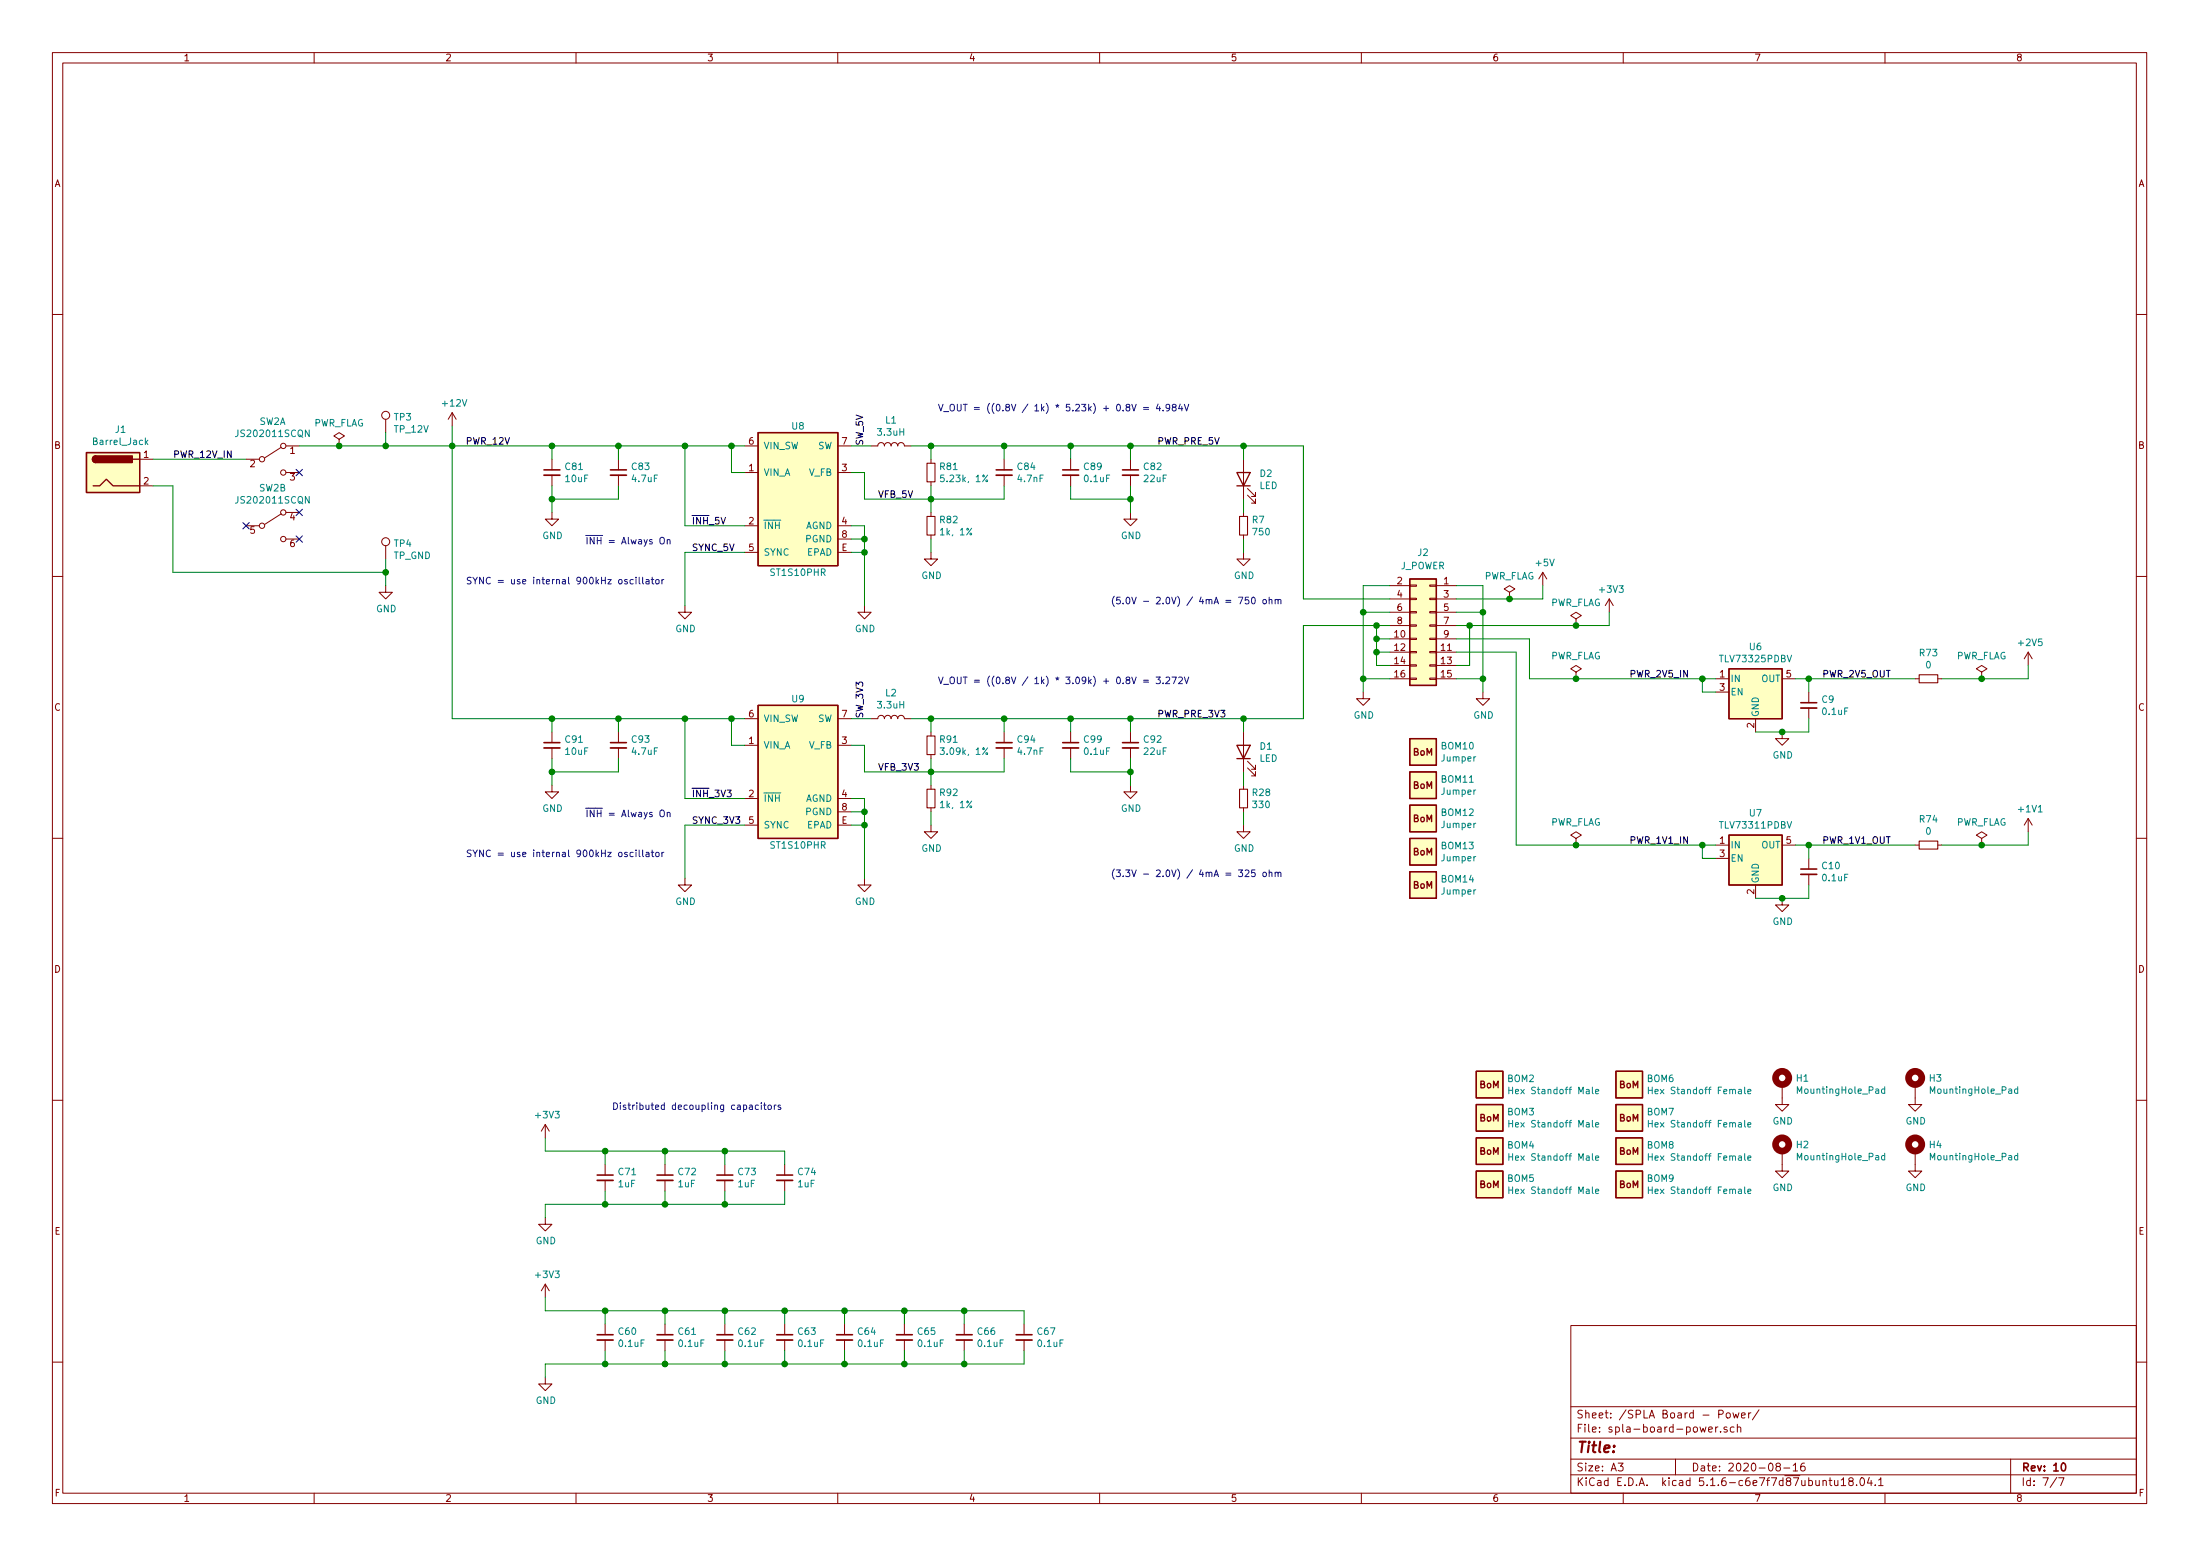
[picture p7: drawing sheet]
<svg xmlns="http://www.w3.org/2000/svg" width="420mm" height="297mm" viewBox="0 0 420 297" stroke-linecap="round" stroke-linejoin="round" font-family="sans-serif">
<g fill="none" stroke="#840000" stroke-width=".19">
<path d="M10 10h400v277h-400zM12 12h396v273.1h-396zM60 10v2M110 10v2M160 10v2M210 10v2M260 10v2M310 10v2M360 10v2M10 60h2M86.4 78.8l-.8 1.2M86.4 78.8v2.5"/>
<path d="M86.4 78.8l.7 1.2M408 60h2M26.7 87.7h2.5M26.7 92.7h2.5M47 87.7h2.5M53.7 85.4l-3.2 2M53.7 98.1l-3.2 2M54.6 85.1h2.5M54.6 90.2h2.5M54.6 97.8h2.5M64.8 83.9l1-.7-1-.6-1 .6 1 .7v1.2M64.8 85.1h.1"/>
<path d="M73.7 80v2.6M105.4 97.8v1.3h1.3l-1.3 1.3-1.3-1.3h1.3M105.4 87.7v2M105.4 90.7v2M118.1 87.7v2M118.1 90.7v2M142.2 85.1h2.6M142.2 90.2h2.6M160 85.1h2.6M160 90.2h2.6M166.4 85.1h1.2a.63 .63 0 0 1 .7-.6 .63 .63 0 0 1 .6 .6 .63 .63 0 0 1 .6-.6 .63 .63 0 0 1 .7 .6 .63 .63 0 0 1 .6-.6 .63 .63 0 0 1 .6 .6 .63 .63 0 0 1 .7-.6 .63 .63 0 0 1 .6 .6h1.3M177.8 87.7v.7"/>
<path d="M177.8 92v.7M177.8 97.8v.8M191.8 87.7v2M191.8 90.7v2M204.5 87.7v2M204.5 90.7v2M215.9 97.8v1.3h1.3l-1.3 1.3-1.3-1.3h1.3M215.9 87.7v2M215.9 90.7v2M237.5 87.7v7.6M237.5 97.8v.8M238.3 94.5l1.5 1.5v-.7v.7h-.8"/>
<path d="M238.3 93.3l1.5 1.5v-.8v.8h-.8M10 110h2M47 100.4h2.5M54.6 102.9h2.5M73.7 111.8v1.3h1.2l-1.2 1.2-1.3-1.2h1.3M73.7 104.2v2.5M130.8 115.6v1.3h1.3l-1.3 1.2-1.3-1.2h1.3M142.2 100.4h2.6M142.2 105.4h2.6M160 100.4h2.6M160 102.9h2.6M160 105.4h2.6"/>
<path d="M165.1 115.6v1.3h1.3l-1.3 1.2-1.3-1.2h1.3M177.8 105.4v1.3h1.3l-1.3 1.3-1.3-1.3h1.3M177.8 102.1v.8M237.5 105.4v1.3h1.3l-1.3 1.3-1.3-1.3h1.3M237.5 102.1v.8M265.4 111.8h3.8M265.4 114.3h3.8M265.4 116.9h3.8M265.4 119.4h3.8M269.2 116.7h1.3v.3h-1.3zM269.2 114.2h1.3v.3h-1.3zM269.2 111.7h1.3v.2h-1.3z"/>
<path d="M269.2 119.3h1.3v.2h-1.3zM273 116.7h1.3v.3h-1.3zM273 114.2h1.3v.3h-1.3zM273 111.7h1.3v.2h-1.3zM273 119.3h1.3v.2h-1.3zM274.3 111.8h3.8M274.3 114.3h3.8M274.3 116.9h3.8M274.3 119.4h3.8M288.3 113.1l1-.7-1-.6-1 .6 1 .7v1.2M288.3 114.3h.1M294.6 109.3l-.7 1.2"/>
<path d="M294.6 109.3v2.5M294.6 109.3l.8 1.2M301 118.1l1-.6-1-.6-1 .6 1 .6v1.3M301 119.4h.1M307.3 114.3l-.7 1.3M307.3 114.3v2.6M307.3 114.3l.8 1.3M408 110h2M105.4 139.7v2.1M118.1 139.7v2.1M142.2 137.2h2.6M160 137.2h2.6"/>
<path d="M166.4 137.2h1.2a.63 .63 0 0 1 .7-.6 .63 .63 0 0 1 .6 .6 .63 .63 0 0 1 .6-.6 .63 .63 0 0 1 .7 .6 .63 .63 0 0 1 .6-.6 .63 .63 0 0 1 .6 .6 .63 .63 0 0 1 .7-.6 .63 .63 0 0 1 .6 .6h1.3M177.8 139.7v.8M191.8 139.7v2.1M204.5 139.7v2.1M215.9 139.7v2.1M237.5 139.7v7.7M260.3 132.1v1.3h1.3l-1.3 1.3-1.2-1.3h1.2M265.4 122h3.8M265.4 124.5h3.8M265.4 127h3.8M265.4 129.6h3.8M269.2 124.4h1.3v.2h-1.3z"/>
<path d="M269.2 126.9h1.3v.3h-1.3zM269.2 129.4h1.3v.3h-1.3zM269.2 121.8h1.3v.3h-1.3zM273 124.4h1.3v.2h-1.3zM273 126.9h1.3v.3h-1.3zM273 129.4h1.3v.3h-1.3zM273 121.8h1.3v.3h-1.3zM274.3 122h3.8M274.3 124.5h3.8M274.3 127h3.8M274.3 129.6h3.8M283.2 132.1v1.3h1.3l-1.3 1.3-1.3-1.3h1.3"/>
<path d="M301 128.3l1-.6-1-.7-1 .7 1 .6v1.3M301 129.6h.1M327.7 129.6h2.5M327.7 132.1h2.5M335.3 137.2v2.5M340.4 139.7v1.3h1.2l-1.2 1.3-1.3-1.3h1.3M340.4 129.6h2.5M345.4 132.1v2M345.4 135.2v2M365.8 129.6h.7M370.1 129.6h.7M378.5 128.3l1-.6-1-.7-1.1 .7 1.1 .6v1.3"/>
<path d="M378.5 129.6h.1M387.3 124.5v2.5M387.3 124.5l-.7 1.3M387.3 124.5l.8 1.3M105.4 149.9v1.3h1.3l-1.3 1.2-1.3-1.2h1.3M105.4 142.8v2M118.1 142.8v2M142.2 142.3h2.6M142.2 152.4h2.6M142.2 157.5h2.6M160 142.3h2.6M160 152.4h2.6"/>
<path d="M160 157.5h2.6M160 155h2.6M177.8 157.5v1.3h1.3l-1.3 1.3-1.3-1.3h1.3M177.8 144.1v.7M177.8 149.9v.8M177.8 154.2v.8M191.8 142.8v2M204.5 142.8v2M215.9 149.9v1.3h1.3l-1.3 1.2-1.3-1.2h1.3M215.9 142.8v2M237.5 157.5v1.3h1.3l-1.3 1.3-1.3-1.3h1.3M237.5 149.9v.8"/>
<path d="M237.5 154.2v.8M238.3 146.6l1.5 1.5v-.7v.7h-.8M238.3 145.3l1.5 1.5v-.7v.7h-.8M387.3 156.2l-.7 1.3M387.3 156.2v2.6M387.3 156.2l.8 1.3M10 160h2M130.8 167.7v1.2h1.3l-1.3 1.3-1.3-1.3h1.3M165.1 167.7v1.2h1.3l-1.3 1.3-1.3-1.3h1.3M301 160.1l1-.7-1-.6-1 .6 1 .7v1.2M301 161.3h.1M327.7 161.3h2.5"/>
<path d="M327.7 163.9h2.5M335.3 168.9v2.6M340.4 171.5v1.3h1.2l-1.2 1.2-1.3-1.2h1.3M340.4 161.3h2.5M345.4 163.9v2M345.4 166.9v2M365.8 161.3h.7M370.1 161.3h.7M378.5 160.1l1-.7-1-.6-1.1 .6 1.1 .7v1.2M378.5 161.3h.1M408 160h2M10 210h2"/>
<path d="M104.1 214.7l-.7 1.2M104.1 214.7v2.5M104.1 214.7l.8 1.2M340.4 219.7v3.9h1.2l-1.2 1.2-1.3-1.2h1.3M340.4 207v3.9h1.2l-1.2 1.2-1.3-1.2h1.3M365.8 207v3.9h1.2l-1.2 1.2-1.3-1.2h1.3M365.8 219.7v3.9h1.2l-1.2 1.2-1.3-1.2h1.3M408 210h2M104.1 232.4v1.3h1.3l-1.3 1.3-1.2-1.3h1.2M115.6 222.3v2M115.6 225.3v2.1M127 222.3v2"/>
<path d="M127 225.3v2.1M138.4 222.3v2M138.4 225.3v2.1M149.9 222.3v2M149.9 225.3v2.1M104.1 245.1v2.6M104.1 245.1l-.7 1.3M104.1 245.1l.8 1.3M115.6 252.8v2M115.6 255.8v2M127 252.8v2M127 255.8v2"/>
<path d="M138.4 252.8v2M138.4 255.8v2M149.9 252.8v2M149.9 255.8v2M161.3 252.8v2M161.3 255.8v2M172.7 252.8v2M172.7 255.8v2M184.1 252.8v2M184.1 255.8v2M195.6 252.8v2M195.6 255.8v2"/>
<path d="M300 253h108v32.1h-108zM10 260h2M104.1 262.9v1.3h1.3l-1.3 1.3-1.2-1.3h1.2M300 278.5h108M300 274.5h108M300 268.5h108M309 279.3h1l-.5 .6 .4 .1v.7l-.2 .1-.7-.1M320 278.5v3M326.3 272.9l.7-.1-.1-.3-.4-.1-.2 .2 .1 .7h.5M327.7 272.4v1M328.1 272.4l-.4 .3M328.2 270l.8-.1 .1-.2-.1-.3-.2-.2h-.6v1.5"/>
<path d="M328.6 273.3v.1M329.7 269.8l.2-.1 .5 .1v.8l-.2 .1-.5-.1zM329.8 272.5a.37 .37 0 0 0-.6 .1l.1 .2 .5 .2 .1 .1-.2 .3-.5-.1M331 269.7l.2 1 .3-.7 .3 .7 .3-1M331.2 272.5l-.5-.1-.2 .3v.6l.2 .1 .5-.1M331.8 272.5h.1a.37 .37 0 0 1 .6 .1v.8M331.8 271.9v1.5M332.6 270.2l.7-.1-.1-.3-.4-.1-.2 .2 .1 .7h.5M334 269.7v1M334.4 269.7l-.3 .1-.1 .2M335.9 269.1l-1.2 2M339.5 279.9l-.3-.2v-.2l.3-.2 .4 .1 .1 .2-.1 .3h-.4l-.3 .3v.5l.3 .1 .4-.1 .1-.2v-.3l-.2-.3"/>
<path d="M342.5 279.7l.4-.4v1.5M344.6 279.3a.59 .59 0 0 0-.7 .6l.1 .8 .2 .1 .5-.1 .1-.5-.2-.3h-.4l-.3 .3M384 278.5v6.6M408 260h2M60 285.1v1.9M110 285.1v1.9M160 285.1v1.9M210 285.1v1.9M260 285.1v1.9M300 281.5h108M310 285.1v1.9M340.7 280.2h1.1"/>
<path d="M342.5 280.8h.8M348.2 282.7l.2-.1 .3 .1 .1 .9M349.3 282.6h.6M349.5 282.1v1.3l.4 .2M350.4 282.6v.9l.4 .1 .2-.1M351 282.6v1M351.6 282.5l.5-.4v1.5M351.6 283.6h.9M353.4 282.7l-.3-.1v-.3l.3-.2 .4 .1 .1 .4-.7 .2-.1 .2v.5l.3 .1 .4-.1 .1-.2v-.4l-.3-.2M354.6 283.5v.1M355.4 282.2l.2-.1a.8 .8 0 0 1 .5 .8 .8 .8 0 0 1-.5 .7 1 1 0 0 1-.2-1.4zM357 282l-.4 1.1h1"/>
<path d="M357.4 282.6v1M358.1 283.5v.1M358.8 282.5l.4-.4v1.5M358.8 283.6h.8M360 285.1v1.9M392.8 282l-1.3 2M393.2 282.1h1l-.7 1.5"/>
<circle cx="73.7" cy="79.3" r=".76"/>
<circle cx="50" cy="87.7" r=".51"/>
<circle cx="54.1" cy="97.8" r=".51"/>
<circle cx="54.1" cy="90.2" r=".51"/>
<circle cx="54.1" cy="85.1" r=".51"/>
<circle cx="50" cy="100.4" r=".51"/>
<circle cx="54.1" cy="102.9" r=".51"/>
<circle cx="73.7" cy="103.4" r=".76"/>
</g>
<g fill="none" stroke="#840000" stroke-width=".3">
<path d="M103.9 89.7h3M116.6 89.7h3M190.2 89.7h3.1M202.9 89.7h3.1M214.4 89.7h3M343.9 134.1h3.1M103.9 141.8h3M116.6 141.8h3M190.2 141.8h3.1M202.9 141.8h3.1M214.4 141.8h3M343.9 165.9h3.1"/>
<path d="M114 224.3h3.1M125.5 224.3h3M136.9 224.3h3.1M148.3 224.3h3.1M114 254.8h3.1M125.5 254.8h3M136.9 254.8h3.1M148.3 254.8h3.1M159.8 254.8h3M171.2 254.8h3M182.6 254.8h3.1M194.1 254.8h3"/>
<path d="M393.8 279.5l.2-.2a.81 .81 0 0 1 .6 .6 .81 .81 0 0 1-.3 .8l-.1 .1a.79 .79 0 0 1-.4-1.3z"/>
</g>
<path d="M177 98.6h1.6v3.5h-1.6zM177 88.4h1.6v3.6h-1.6zM236.7 98.6h1.6v3.5h-1.6zM366.5 128.8h3.6v1.5h-3.6zM177 150.7h1.6v3.5h-1.6zM177 140.5h1.6v3.6h-1.6zM236.7 150.7h1.6v3.5h-1.6zM366.5 160.6h3.6v1.5h-3.6z" fill="none" stroke="#840000" stroke-width=".2"/>
<g fill="#ffffc2" stroke="#ffffc2" stroke-width=".19">
<path d="M269.2 110.5h5.1v20.3h-5.1z"/>
<path d="M330.2 127.7h10.2v9.5h-10.2z"/>
<path d="M308.6 210.9h5.1v5h-5.1z"/>
<path d="M269.2 153.7h5.1v5.1h-5.1z"/>
<path d="M269.2 160.1h5.1v5h-5.1z"/>
<path d="M269.2 166.4h5.1v5.1h-5.1z"/>
<path d="M281.9 204.5h5.1v5.1h-5.1z"/>
<path d="M281.9 210.9h5.1v5h-5.1z"/>
<path d="M281.9 217.2h5.1v5.1h-5.1z"/>
<path d="M281.9 223.6h5.1v5h-5.1z"/>
<path d="M308.6 204.5h5.1v5.1h-5.1z"/>
<path d="M269.2 147.4h5.1v5h-5.1z"/>
<path d="M308.6 217.2h5.1v5.1h-5.1z"/>
<path d="M308.6 223.6h5.1v5h-5.1z"/>
<path d="M330.2 159.4h10.2v9.5h-10.2z"/>
<path d="M269.2 141h5.1v5.1h-5.1z"/>
<path d="M144.8 134.7h15.2v25.4h-15.2z"/>
<path d="M144.8 82.6h15.2v25.4h-15.2z"/>
<path d="M16.5 86.4h10.2v7.6h-10.2z"/>
</g>
<g fill="none" stroke="#840000" stroke-width=".25">
<path d="M16.5 86.4h10.2v7.6h-10.2zM17.8 92.7h1.2l1.3-1.2 1.3 1.2h5.1M18.3 87a.63 .63 0 0 0-.6 .7 .63 .63 0 0 0 .6 .6M25.4 87.7h1.3M144.8 82.6h15.2v25.4h-15.2zM236.2 90.2h2.6l-1.3 2.5zM236.2 92.7h2.6M269.2 110.5h5.1v20.3h-5.1zM144.8 134.7h15.2v25.4h-15.2zM330.2 127.7h10.2v9.5h-10.2zM236.2 142.3h2.6l-1.3 2.5zM236.2 144.8h2.6"/>
<path d="M269.2 153.7h5.1v5.1h-5.1zM269.2 147.4h5.1v5h-5.1zM269.2 141h5.1v5.1h-5.1zM330.2 159.4h10.2v9.5h-10.2zM269.2 160.1h5.1v5h-5.1zM269.2 166.4h5.1v5.1h-5.1zM281.9 204.5h5.1v5.1h-5.1zM281.9 210.9h5.1v5h-5.1zM281.9 217.2h5.1v5.1h-5.1zM308.6 210.9h5.1v5h-5.1zM308.6 204.5h5.1v5.1h-5.1zM308.6 217.2h5.1v5.1h-5.1z"/>
<path d="M281.9 223.6h5.1v5h-5.1zM308.6 223.6h5.1v5h-5.1z"/>
</g>
<g fill="none" stroke="#840000" stroke-width=".33">
<path d="M103.9 90.7h3M116.6 90.7h3M190.2 90.7h3.1M202.9 90.7h3.1M214.4 90.7h3M343.9 135.2h3.1M103.9 142.8h3M116.6 142.8h3M190.2 142.8h3.1M202.9 142.8h3.1M214.4 142.8h3M343.9 166.9h3.1"/>
<path d="M114 225.3h3.1M125.5 225.3h3M136.9 225.3h3.1M148.3 225.3h3.1M114 255.8h3.1M125.5 255.8h3M136.9 255.8h3.1M148.3 255.8h3.1M159.8 255.8h3M171.2 255.8h3M182.6 255.8h3.1M194.1 255.8h3"/>
</g>
<g fill="none" stroke="#008484" stroke-width=".19">
<path d="M27.9 84.4l.3 .5M28.2 84l-.4 .5M59.1 82.1v1.2l-.8-1.2v1.2M59.1 94.8v1.2l-.8-1.2v1.2M188.6 90.7l-.9 1.3M179.6 142.8h.7l-.4 .4 .4 .2v.4l-.2 .2-.5-.1M188.6 142.8l-.9 1.2M288.2 214.5h.7M288.2 207.5v1.3M288.2 213.9v1.2M288.2 208.1h.7M304.1 207.5v1.1l.2 .2"/>
<path d="M304.1 213.9v1.1l.2 .1M304.7 208.4l.6-.1v-.3h-.4l-.2 .1 .1 .6h.5M304.7 214.7l.6-.1v-.2l-.4-.1-.2 .2 .1 .6h.5M314.8 207.5v1.3M314.8 213.9v1.2M314.8 214.5h.7M314.8 208.1h.7M333.2 213.9v1.1l.2 .1M333.2 207.5v1.1l.2 .2M333.8 214.7l.6-.1-.1-.2-.3-.1-.2 .2 .1 .6h.4M333.8 208.4l.6-.1-.1-.3h-.3l-.2 .1 .1 .6h.4M359.9 207.9h-.3l-.3 .2 .2 .6h.4"/>
<path d="M359.9 207.5v1.2M385.3 207.9h-.3l-.3 .2 .2 .6h.4M385.3 207.5v1.2M288.2 220.2v1.3M288.2 226.6v1.2M288.2 220.8h.7M288.2 227.2h.7M304.1 220.2v1.1l.2 .2M304.1 226.6v1.1l.2 .1M304.7 221.1l.6-.1v-.3h-.4l-.2 .1 .1 .6h.5M304.7 227.4l.6-.1v-.2l-.4-.1-.2 .2 .1 .6h.5M314.8 220.2v1.3"/>
<path d="M314.8 226.6v1.2M314.8 220.8h.7M314.8 227.2h.7M333.2 220.2v1.1l.2 .2M333.2 226.6v1.1l.2 .1M333.8 221.1l.6-.1-.1-.3h-.3l-.2 .1 .1 .6h.4M333.8 227.4l.6-.1-.1-.2-.3-.1-.2 .2 .1 .6h.4M359.9 220.6h-.3l-.3 .2 .2 .6h.4M359.9 220.2v1.2M385.3 220.6h-.3l-.3 .2 .2 .6h.4M385.3 220.2v1.2"/>
<circle cx="188.4" cy="91.8" r=".18"/>
<circle cx="188.4" cy="143.9" r=".18"/>
</g>
<g fill="#840000" stroke="#840000" stroke-width=".25">
<path d="M17.8 87.2l.5-.2v1.3a.64 .64 0 0 1-.6-.4 .64 .64 0 0 1 .1-.7z"/>
<path d="M18.3 87h7v1.3h-7z"/>
</g>
<g fill="none" stroke="#840000" stroke-width="1.3">
<circle cx="340.4" cy="205.8" r="1.27"/>
<circle cx="340.4" cy="218.5" r="1.27"/>
<circle cx="365.8" cy="205.8" r="1.27"/>
<circle cx="365.8" cy="218.5" r="1.27"/>
</g>
<g fill="none" stroke="#008400" stroke-width=".19">
<path d="M29.2 92.7h3.8v16.6h40.7M29.2 87.7h17.8M57.1 85.1h85.1M73.7 82.6v2.5M86.4 81.3v55.9h55.8M105.4 85.1v2.6M105.4 92.7v5.1M118.1 92.7v2.6h-12.7M118.1 85.1v2.6M130.8 85.1v15.3h11.4M139.7 85.1v5.1h2.5M162.6 85.1h3.8"/>
<path d="M162.6 90.2h2.5v5.1h26.7v-2.6M174 85.1h74.9v29.2h16.5M177.8 85.1v2.6M177.8 92.7v5.1M191.8 85.1v2.6M204.5 92.7v2.6h11.4M204.5 85.1v2.6M215.9 85.1v2.6M215.9 92.7v5.1M237.5 85.1v2.6M237.5 95.3v2.5M73.7 106.7v5.1"/>
<path d="M142.2 105.4h-11.4v10.2M162.6 100.4h2.5v15.2M162.6 102.9h2.5M162.6 105.4h2.5M177.8 102.9v2.5M237.5 102.9v2.5M260.3 116.9h5.1M262.9 119.4v7.6h2.5M265.4 119.4h-16.5v17.8h-74.9M265.4 111.8h-5.1v20.3M278.1 111.8h5.1v20.3M278.1 116.9h5.1"/>
<path d="M280.7 119.4v7.6h-2.6M294.6 111.8v2.5h-16.5M307.3 116.9v2.5h-29.2M105.4 137.2v2.5M118.1 137.2v2.5M130.8 137.2v15.2h11.4M139.7 137.2v5.1h2.5M162.6 137.2h3.8M177.8 137.2v2.5M191.8 137.2v2.5M204.5 137.2v2.5M215.9 137.2v2.5"/>
<path d="M237.5 137.2v2.5M260.3 129.6h5.1M262.9 122h2.5M262.9 124.5h2.5M278.1 124.5h11.5v36.8h38.1M278.1 129.6h5.1M278.1 122h14v7.6h35.6M325.1 129.6v2.5h2.6M342.9 129.6h22.9M345.4 137.2v2.5h-10.1M345.4 129.6v2.5M387.3 127v2.6h-16.5"/>
<path d="M105.4 144.8v5.1M118.1 144.8v2.6h-12.7M142.2 157.5h-11.4v10.2M162.6 142.3h2.5v5.1h26.7v-2.6M162.6 152.4h2.5v15.3M162.6 157.5h2.5M162.6 155h2.5M177.8 144.8v5.1M177.8 155v2.5M204.5 144.8v2.6h11.4M215.9 144.8v5.1M237.5 147.4v2.5"/>
<path d="M237.5 155v2.5M387.3 158.8v2.5h-16.5M325.1 161.3v2.6h2.6M342.9 161.3h22.9M345.4 161.3v2.6M345.4 168.9v2.6h-10.1M104.1 217.2v2.5h45.8v2.6M115.6 219.7v2.6M127 219.7v2.6M138.4 219.7v2.6M115.6 227.4v2.5M127 227.4v2.5"/>
<path d="M138.4 227.4v2.5M149.9 227.4v2.5h-45.8v2.5M104.1 247.7v2.5h91.5v2.6M115.6 250.2v2.6M115.6 257.8v2.6M127 250.2v2.6M127 257.8v2.6M138.4 250.2v2.6M138.4 257.8v2.6M149.9 250.2v2.6M149.9 257.8v2.6M161.3 250.2v2.6"/>
<path d="M161.3 257.8v2.6M172.7 250.2v2.6M172.7 257.8v2.6M184.1 250.2v2.6M184.1 257.8v2.6M195.6 257.8v2.6h-91.5v2.5"/>
</g>
<g fill="none" stroke="#0000c2" stroke-width=".19">
<path d="M216.2 77.2l.4 1.2 .4-1.2M218.4 77.8h1M218.4 78.1h1M221.2 77.1l-.3 .9h.7M221.5 77.6v.8M222.1 78.3v.1M223.4 77.7l-.2 .3-.4-.1-.1-.2v-.4l.5-.1 .2 .2-.1 .7-.1 .3h-.4M224.1 77.7l-.2-.2 .1-.2 .1-.1 .5 .1v.3l-.6 .2-.1 .2v.2l.2 .2h.4l.1-.2v-.4l-.2-.1M225.4 77.1l-.3 .9h.8M225.7 77.6v.8M226.2 77.2l.4 1.2 .4-1.2M90 110.3l-.5-.1-.2 .1-.1 .3 .2 .2 .4 .1 .2 .3-.3 .3-.5-.1"/>
<path d="M90.3 110.2l.5 .7 .4-.7M90.8 110.9v.6M92.3 110.2v1.3l-.7-1.3v1.3M93.6 110.3a.6 .6 0 0 0-.8 .4 .6 .6 0 0 0 .6 .8l.2-.2M125.3 110.7l.5 .1 .1 .4-.1 .2-.3 .1-.2-.2-.1-.4zM126.1 102.8l.2-.2a.44 .44 0 0 1 .6 .4l-.1 .7-.5 .1-.2-.1zM126.4 110.6v.9M126.8 110.6l-.4 .3M127.4 103.1l.2-.1 .3 .1 .1 .7M127.4 103v.8M236.5 114h.9l-.6 1.3M238.5 114h-.7v.6l.5-.1 .2 .2v.3l-.2 .3-.5-.2"/>
<path d="M239.1 114.1l.2-.1a.69 .69 0 0 1 .4 .6 .69 .69 0 0 1-.4 .7l-.2-.2-.1-.3zM241.3 114.5l.3-.1 .3 .3-.2 .5-.3 .1-.2-.3zM242.4 114.6l.2-.2 .3 .1v.8M242.4 114v1.3M243.5 114.6l.2-.2 .3 .1 .1 .8M243.5 114.4v.9M244.1 114.6l.2-.2 .3 .1v.8M216.2 129.2l.4 1.3 .4-1.3M218.4 129.9h1M218.4 130.2h1M220.8 129.2h.8l-.4 .5 .3 .2v.5l-.2 .1-.5-.1M222.1 130.4v.1"/>
<path d="M222.7 129.4l.5-.2 .2 .4-.8 .9h.8M223.8 129.2h.9l-.6 1.3M225.1 129.4l.5-.2 .2 .4-.8 .9h.8M226.2 129.2l.4 1.3 .4-1.3M126.1 154.8l.2-.2a.44 .44 0 0 1 .6 .5l-.1 .6-.5 .2-.2-.2zM127.4 155.2l.2-.1h.3l.1 .8M127.4 155.1v.8M90 162.3h-.5l-.2 .1-.1 .2 .2 .2 .4 .2 .2 .3-.3 .2h-.5M90.3 162.3l.5 .6 .4-.6M90.8 162.9v.6M92.3 162.3v1.2l-.7-1.2v1.2M93.6 162.4a.6 .6 0 0 0-.8 .4 .6 .6 0 0 0 .6 .7l.2-.1"/>
<path d="M125.3 162.7l.5 .1 .1 .5-.1 .2h-.3l-.2-.1-.1-.5zM126.4 162.7v.8M126.8 162.7l-.4 .2M236.5 166.1h.8l-.4 .5 .4 .1v.5l-.2 .1-.6-.1M237.8 166.2l.5-.1 .2 .3-.8 .9h.8M239.7 166.1h-.6l-.1 .6 .2-.1 .5 .1v.5l-.2 .1-.5-.1M241.3 166.6l.3-.1 .3 .2-.2 .6h-.3l-.2-.2zM242.4 166.6l.2-.1 .3 .1v.7M242.4 166.1v1.2M243.5 166.6l.2-.1 .3 .1 .1 .7M243.5 166.5v.8M244.1 166.7l.2-.2 .3 .1v.7"/>
<path d="M143.2 211h.4l.1 .8M143.7 211.3l-.6 .2 .1 .2h.5M144.9 211h-.4l-.3 .2 .1 .5h.6M145.4 210.5v.2M145.4 211v.8M145.8 211h.5M146 210.5v1.1l.3 .2M146.7 211.1l.2-.1 .4 .1v.5l-.1 .1-.3 .1-.2-.1zM147.9 211v.8M148.2 211l-.3 .2M149.1 211h-.3l-.2 .1 .1 .2 .4 .1v.3h-.5"/>
</g>
<g fill="#008400" stroke="#008400" stroke-width=".25">
<circle cx="73.7" cy="85.1" r=".51"/>
<circle cx="378.5" cy="161.3" r=".51"/>
<circle cx="378.5" cy="129.6" r=".51"/>
<circle cx="64.8" cy="85.1" r=".51"/>
<circle cx="260.3" cy="129.6" r=".51"/>
<circle cx="325.1" cy="161.3" r=".51"/>
<circle cx="325.1" cy="129.6" r=".51"/>
<circle cx="73.7" cy="109.3" r=".51"/>
<circle cx="177.8" cy="137.2" r=".51"/>
<circle cx="260.3" cy="116.9" r=".51"/>
<circle cx="115.6" cy="260.4" r=".51"/>
<circle cx="280.7" cy="119.4" r=".51"/>
<circle cx="262.9" cy="124.5" r=".51"/>
<circle cx="340.4" cy="171.5" r=".51"/>
<circle cx="340.4" cy="139.7" r=".51"/>
<circle cx="177.8" cy="85.1" r=".51"/>
<circle cx="262.9" cy="122" r=".51"/>
<circle cx="262.9" cy="119.4" r=".51"/>
<circle cx="191.8" cy="137.2" r=".51"/>
<circle cx="86.4" cy="85.1" r=".51"/>
<circle cx="177.8" cy="95.3" r=".51"/>
<circle cx="105.4" cy="137.2" r=".51"/>
<circle cx="215.9" cy="137.2" r=".51"/>
<circle cx="204.5" cy="137.2" r=".51"/>
<circle cx="301" cy="119.4" r=".51"/>
<circle cx="215.9" cy="147.4" r=".51"/>
<circle cx="105.4" cy="147.4" r=".51"/>
<circle cx="118.1" cy="137.2" r=".51"/>
<circle cx="130.8" cy="137.2" r=".51"/>
<circle cx="177.8" cy="147.4" r=".51"/>
<circle cx="130.8" cy="85.1" r=".51"/>
<circle cx="139.7" cy="137.2" r=".51"/>
<circle cx="165.1" cy="157.5" r=".51"/>
<circle cx="165.1" cy="155" r=".51"/>
<circle cx="118.1" cy="85.1" r=".51"/>
<circle cx="105.4" cy="95.3" r=".51"/>
<circle cx="105.4" cy="85.1" r=".51"/>
<circle cx="215.9" cy="85.1" r=".51"/>
<circle cx="204.5" cy="85.1" r=".51"/>
<circle cx="191.8" cy="85.1" r=".51"/>
<circle cx="161.3" cy="260.4" r=".51"/>
<circle cx="283.2" cy="116.9" r=".51"/>
<circle cx="138.4" cy="250.2" r=".51"/>
<circle cx="138.4" cy="260.4" r=".51"/>
<circle cx="172.7" cy="250.2" r=".51"/>
<circle cx="172.7" cy="260.4" r=".51"/>
<circle cx="184.2" cy="250.2" r=".51"/>
<circle cx="184.2" cy="260.4" r=".51"/>
<circle cx="161.3" cy="250.2" r=".51"/>
<circle cx="149.9" cy="260.4" r=".51"/>
<circle cx="127" cy="219.7" r=".51"/>
<circle cx="138.4" cy="219.7" r=".51"/>
<circle cx="127" cy="229.9" r=".51"/>
<circle cx="138.4" cy="229.9" r=".51"/>
<circle cx="115.6" cy="219.7" r=".51"/>
<circle cx="115.6" cy="229.9" r=".51"/>
<circle cx="115.6" cy="250.2" r=".51"/>
<circle cx="345.4" cy="161.3" r=".51"/>
<circle cx="288.3" cy="114.3" r=".51"/>
<circle cx="283.2" cy="129.6" r=".51"/>
<circle cx="215.9" cy="95.3" r=".51"/>
<circle cx="139.7" cy="85.1" r=".51"/>
<circle cx="237.5" cy="137.2" r=".51"/>
<circle cx="237.5" cy="85.1" r=".51"/>
<circle cx="301" cy="129.6" r=".51"/>
<circle cx="301" cy="161.3" r=".51"/>
<circle cx="345.4" cy="129.6" r=".51"/>
<circle cx="149.9" cy="250.2" r=".51"/>
<circle cx="165.1" cy="105.4" r=".51"/>
<circle cx="165.1" cy="102.9" r=".51"/>
<circle cx="127" cy="250.2" r=".51"/>
<circle cx="127" cy="260.4" r=".51"/>
</g>
<path d="M46.4 99.8l1.2 1.2M47.6 99.8l-1.2 1.2M56.5 97.2l1.3 1.2M56.5 89.6l1.3 1.2M57.8 97.2l-1.3 1.2M57.8 89.6l-1.3 1.2M56.5 102.3l1.3 1.2M57.8 102.3l-1.3 1.2" fill="none" stroke="#000084" stroke-width=".19"/>
<text font-size="2.8" fill="#840000" x="301" y="277.3">Title:</text>
<g font-size="2.1" fill="#840000">
<text x="301" y="273.5">File: spla-board-power.sch</text>
<text x="301" y="270.8">Sheet: /SPLA Board - Power/</text>
<text x="301" y="280.9">Size: A3</text>
<text x="323" y="280.9">Date: 2020-08-16</text>
<text x="386" y="280.9">Rev: 10</text>
<text x="301" y="283.7">KiCad E.D.A. kicad 5.1.6-c6e7f7d87ubuntu18.04.1</text>
<text x="386" y="283.7">Id: 7/7</text>
</g>
<g font-size="1.8" fill="#840000">
<text x="35" y="11.7">1</text>
<text x="85" y="11.7">2</text>
<text x="135" y="11.7">3</text>
<text x="185" y="11.7">4</text>
<text x="235" y="11.7">5</text>
<text x="285" y="11.7">6</text>
<text x="335" y="11.7">7</text>
<text x="385" y="11.7">8</text>
<text x="10.4" y="35.7">A</text>
<text x="408.4" y="35.7">A</text>
<text x="10.4" y="85.7">B</text>
<text x="27.5" y="87.4">1</text>
<text x="47.8" y="89.2">2</text>
<text x="55.4" y="86.7">1</text>
<text x="143" y="90">1</text>
<text x="143" y="84.9">6</text>
<text x="160.8" y="90">3</text>
<text x="160.8" y="84.9">7</text>
<text x="408.4" y="85.7">B</text>
<text x="27.5" y="92.5">2</text>
<text x="55.4" y="91.7">3</text>
<text x="47.8" y="101.9">5</text>
<text x="55.4" y="99.4">4</text>
<text x="143" y="100.1">2</text>
<text x="160.8" y="100.1">4</text>
<text x="55.4" y="104.4">6</text>
<text x="143" y="105.2">5</text>
<text x="160.7" y="105.2">E</text>
<text x="160.8" y="102.7">8</text>
<text x="266.9" y="111.5">2</text>
<text x="275.7" y="111.5">1</text>
<text x="266.9" y="114.1">4</text>
<text x="266.9" y="116.6">6</text>
<text x="266.9" y="119.2">8</text>
<text x="275.7" y="114.1">3</text>
<text x="275.7" y="116.6">5</text>
<text x="275.7" y="119.2">7</text>
<text x="266.4" y="121.7">10</text>
<text x="266.4" y="124.2">12</text>
<text x="275.3" y="124.2">11</text>
<text x="275.7" y="121.7">9</text>
<text x="266.4" y="126.8">14</text>
<text x="266.4" y="129.3">16</text>
<text x="275.3" y="126.8">13</text>
<text x="275.3" y="129.3">15</text>
<text x="328.4" y="129.3">1</text>
<text x="328.4" y="131.9">3</text>
<text x="341.1" y="129.3">5</text>
<text x="10.4" y="135.7">C</text>
<text x="143" y="136.9">6</text>
<text x="160.8" y="136.9">7</text>
<text x="408.4" y="135.7">C</text>
<text x="143" y="142">1</text>
<text x="160.8" y="142">3</text>
<text x="335" y="138.9" transform="rotate(-90 335 138.9)">2</text>
<text x="269.9" y="144.2">BoM</text>
<text x="143" y="152.2">2</text>
<text x="160.8" y="152.2">4</text>
<text x="160.8" y="154.7">8</text>
<text x="269.9" y="150.6">BoM</text>
<text x="143" y="157.3">5</text>
<text x="160.7" y="157.3">E</text>
<text x="269.9" y="156.9">BoM</text>
<text x="328.4" y="161.1">1</text>
<text x="341.1" y="161.1">5</text>
<text x="269.9" y="163.3">BoM</text>
<text x="328.4" y="163.6">3</text>
<text x="269.9" y="169.6">BoM</text>
<text x="335" y="170.7" transform="rotate(-90 335 170.7)">2</text>
<text x="10.4" y="185.7">D</text>
<text x="408.4" y="185.7">D</text>
<text x="282.6" y="207.7">BoM</text>
<text x="309.2" y="207.7">BoM</text>
<text x="282.6" y="214.1">BoM</text>
<text x="309.2" y="214.1">BoM</text>
<text x="282.6" y="220.4">BoM</text>
<text x="309.2" y="220.4">BoM</text>
<text x="282.6" y="226.8">BoM</text>
<text x="309.2" y="226.8">BoM</text>
<text x="10.4" y="235.7">E</text>
<text x="408.4" y="235.7">E</text>
<text x="10.5" y="285.7">F</text>
<text x="35" y="286.7">1</text>
<text x="85" y="286.7">2</text>
<text x="135" y="286.7">3</text>
<text x="185" y="286.7">4</text>
<text x="235" y="286.7">5</text>
<text x="285" y="286.7">6</text>
<text x="335" y="286.7">7</text>
<text x="385" y="286.7">8</text>
<text x="408.5" y="285.7">F</text>
</g>
<g font-size="1.8" fill="#008484">
<text x="84.7" y="77.6">+12V</text>
<text x="22.1" y="82.6">J1</text>
<text x="45.5" y="83.4">JS202011SCQN</text>
<text x="49.5" y="81.1">SW2A</text>
<text x="59.8" y="81.4">PWR_FLAG</text>
<text x="75.3" y="80.3">TP3</text>
<text x="75.4" y="82.6">TP_12V</text>
<text x="151.3" y="82">U8</text>
<text x="167.7" y="83.2">3.3uH</text>
<text x="169.2" y="80.9">L1</text>
<text x="18" y="84.9">Barrel_Jack</text>
<text x="108" y="89.7">C81</text>
<text x="120.7" y="89.7">C83</text>
<text x="145.8" y="85.8">VIN_SW</text>
<text x="156.2" y="85.8">SW</text>
<text x="179.6" y="89.7">R81</text>
<text x="194.4" y="89.7">C84</text>
<text x="207.1" y="89.7">C89</text>
<text x="218.5" y="89.7">C82</text>
<text x="49.5" y="93.8">SW2B</text>
<text x="108.1" y="92">10uF</text>
<text x="120.8" y="92">4.7uF</text>
<text x="145.8" y="90.8">VIN_A</text>
<text x="154.5" y="90.8">V_FB</text>
<text x="180.1" y="92">5.23k, 1%</text>
<text x="194.5" y="92">4.7nF</text>
<text x="207.2" y="92">0.1uF</text>
<text x="218.6" y="92">22uF</text>
<text x="240.5" y="93.4">LED</text>
<text x="240.7" y="91">D2</text>
<text x="45.5" y="96.1">JS202011SCQN</text>
<text x="145.8" y="101">INH</text>
<text x="153.8" y="101">AGND</text>
<text x="179.6" y="99.9">R82</text>
<text x="239.2" y="99.9">R7</text>
<text x="75.2" y="106.7">TP_GND</text>
<text x="75.3" y="104.4">TP4</text>
<text x="103.6" y="102.9">GND</text>
<text x="145.8" y="106.1">SYNC</text>
<text x="153.9" y="103.5">PGND</text>
<text x="154.1" y="106.1">EPAD</text>
<text x="179.9" y="102.2">1k, 1%</text>
<text x="214.1" y="102.9">GND</text>
<text x="239.4" y="102.2">750</text>
<text x="270.8" y="106.1">J2</text>
<text x="147.3" y="109.9">ST1S10PHR</text>
<text x="176" y="110.5">GND</text>
<text x="235.7" y="110.5">GND</text>
<text x="267.4" y="108.7">J_POWER</text>
<text x="283.3" y="110.6">PWR_FLAG</text>
<text x="293.4" y="108.1">+5V</text>
<text x="305.6" y="113.2">+3V3</text>
<text x="71.8" y="116.9">GND</text>
<text x="296" y="115.7">PWR_FLAG</text>
<text x="129" y="120.7">GND</text>
<text x="163.3" y="120.7">GND</text>
<text x="296" y="125.9">PWR_FLAG</text>
<text x="334.2" y="124.1">U6</text>
<text x="366.7" y="125.3">R73</text>
<text x="373.5" y="125.9">PWR_FLAG</text>
<text x="385.6" y="123.3">+2V5</text>
<text x="328.7" y="126.4">TLV73325PDBV</text>
<text x="330.5" y="130.2">IN</text>
<text x="336.4" y="130.2">OUT</text>
<text x="367.8" y="127.6">0</text>
<text x="145.8" y="137.8">VIN_SW</text>
<text x="151.3" y="134.1">U9</text>
<text x="156.2" y="137.8">SW</text>
<text x="167.7" y="135.2">3.3uH</text>
<text x="169.2" y="132.9">L2</text>
<text x="258.5" y="137.2">GND</text>
<text x="281.4" y="137.2">GND</text>
<text x="330.5" y="132.8">EN</text>
<text x="335.9" y="136.9" transform="rotate(-90 335.9 136.9)">GND</text>
<text x="348" y="134.2">C9</text>
<text x="348.2" y="136.5">0.1uF</text>
<text x="108" y="141.8">C91</text>
<text x="120.7" y="141.8">C93</text>
<text x="145.8" y="142.9">VIN_A</text>
<text x="154.5" y="142.9">V_FB</text>
<text x="179.6" y="141.8">R91</text>
<text x="194.4" y="141.8">C94</text>
<text x="207.1" y="141.8">C99</text>
<text x="218.5" y="141.8">C92</text>
<text x="240.7" y="143.1">D1</text>
<text x="275.3" y="143.1">BOM10</text>
<text x="108.1" y="144.1">10uF</text>
<text x="120.8" y="144.1">4.7uF</text>
<text x="180.1" y="144.1">3.09k, 1%</text>
<text x="194.5" y="144.1">4.7nF</text>
<text x="207.2" y="144.1">0.1uF</text>
<text x="218.6" y="144.1">22uF</text>
<text x="240.5" y="145.4">LED</text>
<text x="275.3" y="149.4">BOM11</text>
<text x="275.4" y="145.4">Jumper</text>
<text x="338.5" y="144.8">GND</text>
<text x="103.6" y="155">GND</text>
<text x="145.8" y="153.1">INH</text>
<text x="153.8" y="153.1">AGND</text>
<text x="153.9" y="155.6">PGND</text>
<text x="179.6" y="152">R92</text>
<text x="179.9" y="154.3">1k, 1%</text>
<text x="214.1" y="155">GND</text>
<text x="239.3" y="152">R28</text>
<text x="239.4" y="154.3">330</text>
<text x="275.3" y="155.8">BOM12</text>
<text x="275.4" y="151.7">Jumper</text>
<text x="334.2" y="155.9">U7</text>
<text x="385.6" y="155.1">+1V1</text>
<text x="145.8" y="158.2">SYNC</text>
<text x="154.1" y="158.2">EPAD</text>
<text x="275.4" y="158.1">Jumper</text>
<text x="296" y="157.6">PWR_FLAG</text>
<text x="328.7" y="158.2">TLV73311PDBV</text>
<text x="330.5" y="162">IN</text>
<text x="336.4" y="162">OUT</text>
<text x="366.7" y="157">R74</text>
<text x="367.8" y="159.3">0</text>
<text x="373.5" y="157.6">PWR_FLAG</text>
<text x="147.3" y="162">ST1S10PHR</text>
<text x="176" y="162.6">GND</text>
<text x="235.7" y="162.6">GND</text>
<text x="275.3" y="162.1">BOM13</text>
<text x="275.4" y="164.4">Jumper</text>
<text x="330.5" y="164.5">EN</text>
<text x="348.1" y="165.9">C10</text>
<text x="129" y="172.8">GND</text>
<text x="163.3" y="172.8">GND</text>
<text x="275.3" y="168.5">BOM14</text>
<text x="275.4" y="170.8">Jumper</text>
<text x="335.9" y="168.7" transform="rotate(-90 335.9 168.7)">GND</text>
<text x="348.2" y="168.2">0.1uF</text>
<text x="338.5" y="176.6">GND</text>
<text x="287.9" y="206.6">BOM2</text>
<text x="289.1" y="208.9">Hex Standoff Male</text>
<text x="314.6" y="206.6">BOM6</text>
<text x="315.8" y="208.9">Hex Standoff Female</text>
<text x="343.1" y="206.5">H1</text>
<text x="343.6" y="208.8">MountingHole_Pad</text>
<text x="368.5" y="206.5">H3</text>
<text x="369" y="208.8">MountingHole_Pad</text>
<text x="102.4" y="213.5">+3V3</text>
<text x="287.9" y="212.9">BOM3</text>
<text x="289.1" y="215.2">Hex Standoff Male</text>
<text x="314.6" y="212.9">BOM7</text>
<text x="315.8" y="215.2">Hex Standoff Female</text>
<text x="338.5" y="214.7">GND</text>
<text x="363.9" y="214.7">GND</text>
<text x="287.9" y="219.3">BOM4</text>
<text x="289.1" y="221.6">Hex Standoff Male</text>
<text x="314.6" y="219.3">BOM8</text>
<text x="315.8" y="221.6">Hex Standoff Female</text>
<text x="343.1" y="219.2">H2</text>
<text x="343.6" y="221.5">MountingHole_Pad</text>
<text x="368.5" y="219.2">H4</text>
<text x="369" y="221.5">MountingHole_Pad</text>
<text x="118.1" y="226.7">1uF</text>
<text x="118.2" y="224.3">C71</text>
<text x="129.6" y="226.7">1uF</text>
<text x="129.6" y="224.3">C72</text>
<text x="141" y="226.7">1uF</text>
<text x="141" y="224.3">C73</text>
<text x="152.4" y="226.7">1uF</text>
<text x="152.5" y="224.3">C74</text>
<text x="287.9" y="225.6">BOM5</text>
<text x="289.1" y="227.9">Hex Standoff Male</text>
<text x="314.6" y="225.6">BOM9</text>
<text x="315.8" y="227.9">Hex Standoff Female</text>
<text x="338.5" y="227.4">GND</text>
<text x="363.9" y="227.4">GND</text>
<text x="102.3" y="237.5">GND</text>
<text x="102.4" y="244">+3V3</text>
<text x="118.2" y="254.8">C60</text>
<text x="118.3" y="257.1">0.1uF</text>
<text x="129.6" y="254.8">C61</text>
<text x="129.7" y="257.1">0.1uF</text>
<text x="141" y="254.8">C62</text>
<text x="141.1" y="257.1">0.1uF</text>
<text x="152.5" y="254.8">C63</text>
<text x="152.6" y="257.1">0.1uF</text>
<text x="163.9" y="254.8">C64</text>
<text x="164" y="257.1">0.1uF</text>
<text x="175.3" y="254.8">C65</text>
<text x="175.4" y="257.1">0.1uF</text>
<text x="186.8" y="254.8">C66</text>
<text x="186.9" y="257.1">0.1uF</text>
<text x="198.2" y="254.8">C67</text>
<text x="198.3" y="257.1">0.1uF</text>
<text x="102.3" y="268">GND</text>
</g>
<g font-size="1.8" fill="#0000c2">
<text x="179.1" y="78.5">V_OUT = ((0.8V / 1k) * 5.23k) + 0.8V = 4.984V</text>
<text x="111.8" y="103.9">INH = Always On</text>
<text x="95.2" y="111.5">SYNC = use internal 900kHz oscillator</text>
<text x="212.1" y="115.4">(5.0V - 2.0V) / 4mA = 750 ohm</text>
<text x="179.1" y="130.6">V_OUT = ((0.8V / 1k) * 3.09k) + 0.8V = 3.272V</text>
<text x="111.8" y="156">INH = Always On</text>
<text x="95.2" y="163.6">SYNC = use internal 900kHz oscillator</text>
<text x="212.1" y="167.4">(3.3V - 2.0V) / 4mA = 325 ohm</text>
<text x="116.8" y="211.9">Distributed decoupling capacitors</text>
</g>
<g font-size="1.8">
<text x="33" y="87.4">PWR_12V_IN</text>
<text x="88.9" y="84.9">PWR_12V</text>
<text x="164.8" y="85.1" transform="rotate(-90 164.8 85.1)">SW_5V</text>
<text x="221" y="84.9">PWR_PRE_5V</text>
<text x="167.6" y="95">VFB_5V</text>
<text x="132.1" y="100.1">INH_5V</text>
<text x="132.1" y="105.2">SYNC_5V</text>
<text x="311.1" y="129.3">PWR_2V5_IN</text>
<text x="348" y="129.3">PWR_2V5_OUT</text>
<text x="164.8" y="137.2" transform="rotate(-90 164.8 137.2)">SW_3V3</text>
<text x="221" y="136.9">PWR_PRE_3V3</text>
<text x="167.6" y="147.1">VFB_3V3</text>
<text x="132.1" y="152.2">INH_3V3</text>
<text x="132.1" y="157.3">SYNC_3V3</text>
<text x="311.1" y="161.1">PWR_1V1_IN</text>
<text x="348" y="161.1">PWR_1V1_OUT</text>
</g>
</svg>
